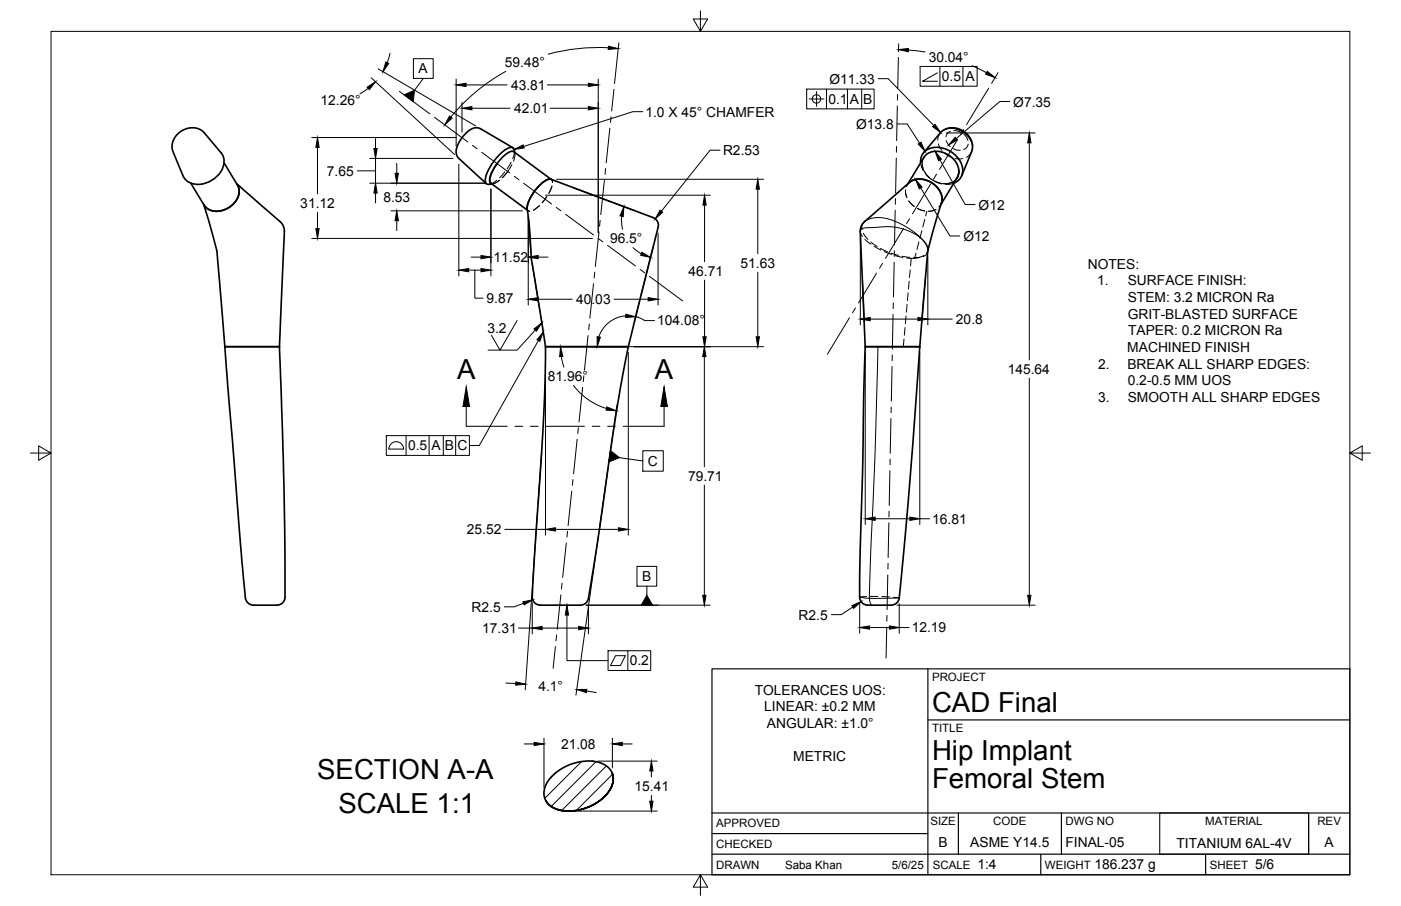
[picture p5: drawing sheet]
<svg xmlns="http://www.w3.org/2000/svg" width="432mm" height="279mm" viewBox="0 0 432 279" stroke-linecap="round" stroke-linejoin="round" font-family="sans-serif">
<!-- layer: Visible -->
<g fill="none" stroke="#000" stroke-width=".51">
<path d="M54.6 41.4l1.5-1.1 2-.8 1.5-.1 1.7 .4 1.4 .9 5.4 6.4a5.4 5.4 0 0 1-1.1 7.2 7.6 7.6 0 0 1-9.2 1.6l-1.4-1.7-3.3-8-.1-1.3 .3-1.3zM58.8 56.5l4.1 6.8M69 50.2l4.2 6.9a5.4 5.4 0 0 1-2.8 7 5.4 5.4 0 0 1-7.4-.8M72.9 56.6l13.5 11.8 1.1 1.8 .2 1.3-1.6 35.4M151.3 56.5l11.2 8.3M153 50.7l2.7-3 1.4-.9 1-.1 11.8 8.6M153 50.7a8 8 0 0 0-2 5.5l.5 .4M153 50.7l-1.6 2.8a3 3 0 0 0-.1 3M158.1 45.6l-10.1-6-.8-.2-1 .1-1.3 .5-1.2 1-1.5 1.8-1.5 3.1-.1 1.1 .3 1.1 9 8.5M158.6 47a1.29 1.29 0 0 0-.5-1.5 1.29 1.29 0 0 0-1.6 .2 15.3 15.3 0 0 0-6.9 10 1 1 0 0 0 1.2 1.1l.8-.1M283.7 50.2a4.6 4.6 0 0 1 5.8-4.7 8 8 0 0 1 7.2 7.2 4.1 4.1 0 0 1-2.7 3.8M284.7 47.1l5.1-6.1a6 6 0 0 1 9.5 2.1 4.5 4.5 0 0 1 .1 3.7l-3 7.4"/>
<path d="M295.5 52.6l-.2 1.7-.5 .9M295.5 52.6l-.1 1.4-.4 .8-5 8.2M295.5 52.7a6.9 6.9 0 0 0-9.7-5.3l-1 1.1-5 8.1M62.7 63l4.1 14.3 2.5 29.6M285.9 77.4l-2.4 29.5M286 77.3l3.6-13a5.9 5.9 0 0 0-3.2-8.4 5.7 5.7 0 0 0-6.1 .4l-13.8 12a3.9 3.9 0 0 0-1.4 3.2l1.6 35.4M286 77.3l-.1 .1M69.3 106.9l6.2 76.3a2.78 2.78 0 0 0 2.7 3.4h6.8a2.68 2.68 0 0 0 2.9-2.5l-.4-33.7-1.4-43.5M69.3 106.9h16.8M168.1 106.9h25.6M168.1 106.9l-.2 13.3-.5 12-3.3 50.6a2.9 2.9 0 0 0 1.7 3.7l.7 .1M168.1 106.9l-4.4-27.2-.9-13a8.4 8.4 0 0 1 2.3-8.2 6.3 6.3 0 0 1 4.7-3.2l31.6 11.8 .6 .4 .7 .9 .2 1.5-9.2 37"/>
<path d="M193.7 106.9l-3.8 20.5-5.8 40.2-2.5 15.7a2.83 2.83 0 0 1-2.8 3.3h-12.3M266.7 106.9l-1.8 74.8a4.7 4.7 0 0 0 .6 4 4.8 4.8 0 0 0 3.6 .9h5.1a2.62 2.62 0 0 0 3-2.2l2.7-29.1 3.6-48.4M266.7 106.9h16.8M188.7 238.6a7.1 7.1 0 0 1-2.7 7.3 14.5 14.5 0 0 1-15.7 3.1 5.3 5.3 0 0 1-1.5-8 15 15 0 0 1 17.2-5.3 5.2 5.2 0 0 1 1.8 8.1 15.3 15.3 0 0 1-16.5 5.7 5.9 5.9 0 0 1-3-2.5"/>
</g>
<!-- layer: Hidden -->
<g fill="none" stroke="#000" stroke-width=".31">
<path d="M152 56.7h-.4M153.1 55.6l-1.1 .8-1.2 .5M153.9 55.6a2.61 2.61 0 0 1-2.6 .9M154 55.6l-1.2 .8-1.3 .3M155.6 53l-1.6 1.8M156.7 52.7l-1.8 2.1M156.7 52.7l-1.9 2.1M157.5 50l-1.2 2.1M157.8 50.8l-1.1 1.9M158.6 46.4l-.1 1.2-.5 1.4M158.6 47l.1 .5M158.7 47.4l-.4 2.3"/>
<path d="M169.8 55.3l.3 .3 .2 .7M169.9 55.3v.1M170.1 57.4l-.9 2.2 .9-2.2M279.1 58.6l.4 2.3M279.8 56.6l-.2 .5M280.2 56.3l-.8 1.2M283.7 50.2l.9 2.5M284.2 50.7l.3 1.2 .7 1.4M284.2 50.7l.3 1.2M284.8 48.5l-.5 1.1-.1 1.1M285 53l1.5 1.8M285.2 53.7l1.8 1.6"/>
<path d="M285.9 54.3l1.9 1.4M287.5 55.5l2.2 .9M288 55.9l2.2 .8M288.9 56.2l2.3 .5M293.2 56.3l-2.3 .3M294 56.5l-2.6 .4M294.8 55.2l-.8 .7-1.6 .7M295 54.8l-.8 .9M162.5 64.4l.2 .5 .6 .3M162.5 64.8l.3 .2M164.4 64.8l1.9-1.4-1.9 1.4M168.6 60.6l-1.5 1.9"/>
<path d="M280.1 62l1.7 1.7M282.8 64.3l2.2 .8-2.2-.8M288.5 64.6l-2.3 .6M290 63l-.1 .3M290.2 62.6l-.8 1.3"/>
</g>
<!-- layer: Visible Narrow -->
<path d="M289.8 41a5.7 5.7 0 0 1 8.2 .8 4.9 4.9 0 0 1 1.4 5M266.5 68.3a9.2 9.2 0 0 1 9.3-.1l4.6 2.4 3.6 3a18.6 18.6 0 0 0-14.8-3.4 6 6 0 0 0-3.9 .7l-.2 .6M284 73.6a3.9 3.9 0 0 1 1.9 3.8 5.2 5.2 0 0 0-1.9-3.8zM270.6 106.9l-.9 31.5-1.8 46.1M264.9 184.1l3 .4M268 184.5l.2 1.3 .6 .8M277.2 184.4l-9.3 .1" fill="none" stroke="#000" stroke-width=".31"/>
<!-- layer: Hidden Narrow -->
<g fill="none" stroke="#000" stroke-width=".31">
<path d="M289.2 44.4l1.1 2M289.8 41l-.5 .9-.3 1.3M291.2 47.3l2 1.2M291.6 43.3l.4 .9 .9 1M292.9 40.5l-.9 .8-.5 .9M293.8 45.8l1.2 .5 1 .1M294 40.3l2.2 .5M294.3 48.9h2.4M297.1 41.4l.8 1 .4 .9M298.4 44.4l-.4 1-.9 .7M299.4 46.8l-.9 1.3-.7 .4M265.1 71.5l.7 1.4"/>
<path d="M266.1 71.9l1.4 1.9M266.5 68.3l-.8 1.2v1.3M266.6 73.8l1.8 1.5M268.4 74.6l1.9 1.4M269.4 76l2.1 1.1M271.4 76.6l2.1 1M272.6 77.6l2.2 .9M274.6 78.1l2.3 .7M275.9 78.8l2.4 .6M278.1 79l2.3 .4M279.4 79.6l1.4 .1M280.8 79.7l-.2 2.3"/>
<path d="M281.6 79.5l1.4-.1-2.2 .3M282.3 78.1l-.3 1.4M283.2 74.6l-.6 2.3M284.1 71.1l-.6 2.3M284.7 78.8l-1.7 .6h.4M285 67.7l-.6 2.3M285.6 78.1l.3-.7-.3 1-1.1 .7M285.7 65.2l-.4 1.3M279.3 97.5l-.3 2.3M279.6 93.9l-.2 2.4M279.9 90.3l-.2 2.4M280.2 86.8l-.2 2.3"/>
<path d="M280.5 83.2l-.2 2.4M278.6 104.6l-.2 2.3M278.9 101l-.2 2.4M267 184l-2.1 .1M268.2 183.9h2.4M271.8 184l2.4 .1M275.4 184.2l1.8 .2"/>
</g>
<!-- layer: Visible -->
<circle cx="182.5" cy="234.7" r=".25" fill="#000"/>
<!-- layer: Border -->
<path d="M15.7 9.7h400.3v260.1h-400.3zM215.9 3.3v6.4l-2.2-3.8h4.4l-2.2 3.8M9.4 139.7h6.3l-3.8-2.2v4.4l3.8-2.2M416 139.7l3.8 2.2v-4.4l-3.8 2.2h6.4M215.9 269.8l2.2 3.8h-4.4l2.2-3.8v6.3" fill="none" stroke="#000" stroke-width=".31"/>
<!-- layer: Titleblock -->
<path d="M219.4 206.3h196.6v63.5h-196.6zM286 206.3v63.5M286 222h130M219.4 257.1h66.6M219.4 250.7h196.6M295.4 250.7v12.7M327.1 250.7v12.7M403.3 250.7v12.7M219.4 263.4h196.6M320.8 263.4v6.4M371.6 263.4v6.4" fill="none" stroke="#000" stroke-width=".36"/>
<!-- layer: Smart Centers -->
<g fill="none" stroke="#000" stroke-width=".31">
<path d="M276.9 17.7l-.2 9.6M133.9 36.2l10.3 7.6M188 39.5l-1.2 10.7M188.3 36l-.1 1.8M189.2 27.5l-.7 6.7M276.6 32.7l-.2 10.7M276.6 29.1v1.8M297 40l-.9 1.5M304.7 27.2l-6.8 11.2M145.6 44.8l1.4 1.1M148.5 47l8.6 6.3M158.5 54.4l1.5 1.1"/>
<path d="M161.4 56.5l8.6 6.4M186.3 55.5l-1.1 10.7M186.6 52l-.1 1.8M276.2 48.7l-.2 10.8M276.3 45.2v1.7M286.8 56.8l-5.6 9.1M288.6 53.7l-.9 1.5M295.1 43l-5.5 9.2M171.4 64l1.5 1M174.3 66.1l8.6 6.4M184.4 73.5l1.4 1.1M184.6 71.5l-1.1 10.7"/>
<path d="M185 68l-.2 1.7M187.2 75.6l8.7 6.4M275.7 77.3l-.1 1.8M275.9 64.8l-.2 10.7M276 61.2l-.1 1.8M278.5 70.5l-5.6 9.2M280.3 67.5l-.9 1.5M181.6 99.9l-.2 1.8M182.9 87.5l-1.1 10.6M183.3 83.9l-.2 1.8M197.3 83.1l1.4 1.1M200.2 85.2l10.2 7.6"/>
<path d="M261.8 98l-6.8 11.2M263.7 95l-1 1.5M270.2 84.3l-5.6 9.1M272 81.2l-.9 1.5M275.3 96.9l-.3 10.8M275.3 93.4v1.8M275.6 80.9l-.2 10.7M179.6 119.5l-1.1 10.6M179.9 115.9l-.1 1.8M181.3 103.5l-1.2 10.7M274.9 113l-.2 10.7M275 109.4v1.8"/>
<path d="M177.9 135.4l-1.1 10.7M178.3 131.9l-.2 1.8M274.6 129.1l-.2 10.7M274.7 125.5l-.1 1.8M176.2 151.4l-1.1 10.7M176.6 147.9l-.2 1.8M274 157.6v1.8M274.3 145.1l-.2 10.8M274.3 141.6v1.8M173.2 179.9l-.2 1.7M174.5 167.4l-1.1 10.7M174.9 163.9l-.2 1.8"/>
<path d="M273.6 177.3l-.2 10.7M273.7 173.7v1.8M274 161.2l-.3 10.7M171.2 199.4l-.7 6.7M171.6 195.8l-.2 1.8M172.9 183.4l-1.2 10.7M273.3 193.4l-.2 9.5M273.4 189.8l-.1 1.8"/>
</g>
<!-- layer: FD_Dimensions -->
<g fill="none" stroke="#000" stroke-width=".31">
<path d="M120.2 16.4l-.8 2.9M187.5 14.7a58.9 58.9 0 0 0-18.5 2M190.7 13.2l-1.3 12.6M277 13.5l-.1 2.4M280 15.4l5.2 .6M113.5 27.3l-2.6 1.6M114.4 24l25.7 23.6M116.5 21.2l30.1 17.6M140.6 24.4v20.7M142.4 31.6v9.1M143.6 26.2h12.7M145.4 33.4h11.8"/>
<path d="M155.9 22a58.9 58.9 0 0 0-16.9 14.1M168.7 26.2h12.6M169.6 33.4h11.7M184.4 24.4v47.4M299.6 20.3l4.4 2.1M307.6 22.4l-2 3.3M96.1 42.4h44.6M97.9 45.5v14.3M110.2 52.7h5.5M114 56.5h35.5M114 48.9h25.6M115.7 42.8v3"/>
<path d="M115.7 48.9v7.6M115.7 59.5v3.1M122.3 50.4v3M141.4 50.6v34.5M151.3 58.3v26.8M171.6 55.3h63.7M221.9 46.3h-3l-15 18.8M233.6 58.3v20M291.6 41h27.4M317.2 44v67M96.1 73.5h86.5M97.9 65.4v5.1"/>
<path d="M120.5 65h40.5M122.3 68.1v3M145.2 79.3h3.1M162.8 66.8v27.3M165.9 79.3h3M168.1 60.2h50.8M191.6 66.7l-.1 1.7 .4 2.3M195.1 76.4l2.6 1.9M202.8 71.9v22.2M217.1 63.2v17.5M265.2 73.3v26.9M286 79.1v21.1"/>
<path d="M144.5 83.3h3.8M146.3 83.3v8.6h2.6M165.9 92.3h10.4M189.3 92.3h10.5M192.9 97.4a9.5 9.5 0 0 0-8.3 6.5M195.9 97.7l2.8 1.2h3M197.2 92.6l-1.7 6.8M217.1 86.4v17.5M233.6 83.9v20M268.2 98.4h14.7M286 98.4h7.5M168.1 108.7v56.3"/>
<path d="M173 109.9l.8 3.3M176.8 118.9a19.9 19.9 0 0 0 10.1 7.1M182.7 106.9h52.6M193.7 108.7v56.3M217.1 110v33.9M266.7 108.7v53.1M283.5 108.7v53.1M317.2 116.6v67M190.1 124.9l-2.5 17.7M165.7 157l-3.8 55.8M217.1 149.6v34M269.7 160h10.7"/>
<path d="M283.5 160h3M155.6 163.3h12.5M171.2 163.3h19.4M184.4 165.2l-6.9 49.2M159.8 193.7h4.2M161.3 186.1l-2.8 1h-3.1M164 185.8v9.7M167.1 193.7h11.2M180.7 186.6h38.2M181.4 186.3v9.2M262.8 187.2l-3.5 2.3h-3.1M265 185.9v9.4"/>
<path d="M268 193.5h6.1M276.5 186.6h42.5M277.2 186.2v9.1M277.2 193.5h3M155.9 210.7l3.1 .1M180.8 213.1l3 .5M161.6 229.4h3M167.7 227.6v15.2M184.3 234.7h18.2M188.7 227.6v9.2M191.8 229.4h3M200.8 237.8v1.8"/>
<path d="M177 250.1h25.5M200.8 245.3v1.8"/>
</g>
<g fill="#000" stroke="#000" stroke-width=".31">
<path d="M118.9 19.1l.9 .5-1.8 2.5zM187.5 14.2l3 .8-3 .2zM276.9 15.3l3.1-.4v1.1zM113.2 26.9l2.5-1.7-1.9 2.4zM138.5 35.8l.8 .6-2.2 2.1zM140.6 26.2l3-.5v1zM142.4 33.4l3-.5v1zM181.3 25.7l3.1 .5-3.1 .5zM181.3 32.9l3.1 .5-3.1 .5zM304.3 22l2.4 1.9-2.9-1zM97.9 42.4l.5 3.1h-1.1zM115.7 56.5l.5 3h-1z"/>
<path d="M115.2 45.8h1l-.5 3.1zM121.8 53.4h1l-.5 3.1zM233.6 55.3l.5 3h-1.1zM317.2 41l.6 3h-1.1zM97.3 70.5h1.1l-.5 3zM122.3 65l.5 3.1h-1zM148.3 78.8l3 .5-3 .5zM162.8 79.3l3.1-.5v1zM192.3 63.7l-.2 3.1-1-.2zM197.8 77.8l2.7 1.6-3-.7zM203.5 64.8l.8 .6-2.3 2.1zM217.1 60.2l.6 3h-1.1z"/>
<path d="M141.4 83.3l3.1-.5v1zM148.3 82.8l3 .5-3 .5zM162.8 92.3l3.1-.5v1zM192.9 96.9l3 .8-3.1 .2zM199.8 91.8l3 .5-3 .5zM265.2 98.4l3-.5v1zM282.9 97.9l3.1 .5-3.1 .5zM172.8 106.9l.7 3-1 .1zM184 103.8l1 .2-.9 2.9zM217.1 106.9l.5 3.1h-1zM216.6 103.9h1.1l-.6 3zM233 103.9h1.1l-.5 3z"/>
<path d="M187 125.5l2.9 1.2-3.1-.2zM266.7 160l3-.5v1zM280.4 159.5l3.1 .5-3.1 .5zM168.1 163.3l3.1-.5v1zM190.6 162.8l3.1 .5-3.1 .5zM161.2 185.6l3-.6-2.7 1.5zM164 193.7l3.1-.5v1zM178.3 193.2l3.1 .5-3.1 .5zM216.6 183.6h1l-.5 3zM262.6 186.8l2.8-1.3-2.3 2.1zM265 193.5l3-.5v1zM274.1 193l3.1 .5-3.1 .5z"/>
<path d="M316.7 183.6h1.1l-.6 3zM159 210.3l3 .7-3.1 .3zM177.8 212.6h3l-.1 1zM164.6 228.9l3.1 .5-3.1 .5zM188.7 229.4l3.1-.5v1zM200.8 234.7l.5 3.1h-1zM200.3 247.1h1l-.5 3z"/>
</g>
<!-- layer: Sketch3 -->
<path d="M142.5 42.4l-.1 .1M176.7 57.9l18.7 7M162.8 67l.8 11M201.3 76.2l-3.7 14.7M164 81.2l2.4 14.7M265.8 86.1l.6 13.1M285.2 85.6l-1.1 13.5M166.9 139.3l-1.1 15.9M187.4 144.4l-2.7 19.1" fill="none" stroke="#000" stroke-width=".36"/>
<!-- layer: Leaders -->
<path d="M287.4 39.1l.8-.8 1.7 2.6zM158.5 46.1l2.7-1.4 .3 .9zM282.2 55.4l2 2.3-.9 .5zM283 44.4l.8-.5 1.3 2.8zM288.2 46.7l2 2.4-.9 .5zM294.4 42.4l.6 .7-2.6 1.6z" fill="#000" stroke="#000" stroke-width=".31"/>
<path d="M198.1 34.4h-3l-33.7 10.8M270.7 24.3h3l14.1 14.4M276.5 38.2h3.1l3.8 5.9M311.2 31.3h-3.1l-13.4 11.5M283.8 58l9 14.8h3M289.7 49.3l7.8 13.8h3" fill="none" stroke="#000" stroke-width=".31"/>
<!-- layer: Hatching -->
<path d="M171.3 238.3l-1.9 1.9M179.3 234.8l-11.4 11.4M183.7 234.9l-13.8 13.8M186.9 236.2l-13.8 13.8M188.8 238.8l-11.2 11.1" fill="none" stroke="#000" stroke-width=".31"/>
<!-- layer: Section Lines -->
<path d="M143.7 125.4v6.1h12.6M158.7 131.5h2.4M163.5 131.5h2.4M168.2 131.5h11.9M182.5 131.5h2.4M187.3 131.5h2.4M204.7 125.4v6.1h-12.7" fill="none" stroke="#000" stroke-width=".31"/>
<path d="M143.7 119.3l1 6.1h-2zM204.7 119.3l1 6.1h-2z" fill="#000" stroke="#000" stroke-width=".31"/>
<g fill="none" stroke="#000" stroke-width=".31">
<path d="M127.4 18.1h6.1v6.1h-6.1zM123.1 28.2l9.4 6.9M130.5 24.2l-2.7 3.6M248.6 27.5h20.8v6.1h-20.8zM249.4 30.5h4.6M251.7 28.2v4.6M254.7 27.5v6.1M261.2 27.5v6.1M265.6 27.5v6.1M283.6 20.5h17.6v6.1h-17.6zM288.9 22.5l-4.5 2.6h4.5M289.7 20.5v6.1"/>
<path d="M296.8 20.5v6.1M159.4 98.8l-5.3 9.2-2.6-4.6M166.7 97.7l.6 3.6M165 101.8l-5.6 6.2h-9M165.9 105l-18.2 32.4h-3M119.1 134.3h25.6v6.1h-25.6zM120.5 136.9a2.28 2.28 0 0 1 2.5-.5 2.28 2.28 0 0 1 1.4 2.1h-4.6l.1-.6zM125.2 134.3v6.1M132.2 134.3v6.1M136.6 134.3v6.1M140.4 134.3v6.1M188.2 138.9l-.6 3.7"/>
<path d="M198.1 139h6.3v6.3h-6.3zM190.9 141.1l7.2 1.1M196.3 174.7h6.1v6.1h-6.1zM174.7 189.7v14h12.7M180.7 186.6h22.2M199.4 180.8v2.8M187.4 200.7h13.2v6.1h-13.2zM189.7 202.2h3l-1.5 3.1h-3zM193.5 200.7v6.1"/>
<circle cx="251.6" cy="30.5" r="1.3"/>
</g>
<path d="M124.5 29.2l3.3-1.4-.4 3.5zM164.6 101.5l2.4-2-1.7 2.6zM167.4 102.4l-1 2.9-.9-.5zM188.2 139l2.7 2.1-3.2 1.4zM174.7 186.6l.5 3.1h-1zM199.4 183.6l1.7 3h-3.5z" fill="#000" stroke="#000" stroke-width=".31"/>
<!-- layer: Custom Tables -->
<path d="M357.4 250.7h45.9v12.7h-45.9z" fill="none" stroke="#000" stroke-width=".31"/>
<g font-size="8.5">
<text x="140.9" y="116.7">A</text>
<text x="201.8" y="116.7">A</text>
<text x="287.3" y="219.5">CAD Final</text>
<text x="287.3" y="234.5">Hip Implant</text>
<text x="97.7" y="240.3">SECTION A-A</text>
<text x="287.3" y="243.1">Femoral Stem</text>
<text x="104.3" y="250.6">SCALE 1:1</text>
</g>
<g font-size="4.3">
<text x="129" y="22.6">A</text>
<text x="155.6" y="20.7">59.48°</text>
<text x="286.2" y="19.2">30.04°</text>
<text x="157.5" y="27.7">43.81</text>
<text x="255.6" y="25.8">Ø11.33</text>
<text x="290.3" y="25">0.5</text>
<text x="297.5" y="25.1">A</text>
<text x="98.8" y="32.4">12.26°</text>
<text x="158.4" y="34.9">42.01</text>
<text x="198.9" y="36">1.0 X 45° CHAMFER</text>
<text x="255.3" y="32">0.1</text>
<text x="262" y="32">A</text>
<text x="266" y="32">B</text>
<text x="312.3" y="32.9">Ø7.35</text>
<text x="263.8" y="39.8">Ø13.8</text>
<text x="222.8" y="47.8">R2.53</text>
<text x="100.8" y="54.2">7.65</text>
<text x="92.6" y="64.1">31.12</text>
<text x="118.2" y="62.3">8.53</text>
<text x="301.6" y="64.6">Ø12</text>
<text x="188" y="75">96.5°</text>
<text x="296.9" y="74.3">Ø12</text>
<text x="152.1" y="80.8">11.52</text>
<text x="228.2" y="82.6">51.63</text>
<text x="335.3" y="82.8">NOTES:</text>
<text x="212.2" y="85">46.71</text>
<text x="338.2" y="88">1.</text>
<text x="347.6" y="88">SURFACE FINISH:</text>
<text x="150" y="93.5">9.87</text>
<text x="177.6" y="93.8">40.03</text>
<text x="347.6" y="93.1">STEM: 3.2 MICRON Ra</text>
<text x="202.6" y="100.4">104.08°</text>
<text x="294.6" y="99.9">20.8</text>
<text x="347.6" y="98.2">GRIT-BLASTED SURFACE</text>
<text x="150.2" y="102.7">3.2</text>
<text x="347.7" y="103.4">TAPER: 0.2 MICRON Ra</text>
<text x="338.5" y="113.6">2.</text>
<text x="347.5" y="108.5">MACHINED FINISH</text>
<text x="347.5" y="113.6">BREAK ALL SHARP EDGES:</text>
<text x="168.8" y="117.6">81.96°</text>
<text x="310.6" y="115.3">145.64</text>
<text x="347.6" y="118.8">0.2-0.5 MM UOS</text>
<text x="338.5" y="123.9">3.</text>
<text x="347.6" y="123.9">SMOOTH ALL SHARP EDGES</text>
<text x="125.8" y="138.9">0.5</text>
<text x="133" y="138.9">A</text>
<text x="137.1" y="138.9">B</text>
<text x="141" y="138.9">C</text>
<text x="199.7" y="143.7">C</text>
<text x="212" y="148.3">79.71</text>
<text x="287.3" y="161.5">16.81</text>
<text x="143.9" y="164.7">25.52</text>
<text x="197.9" y="179.2">B</text>
<text x="145.4" y="188.6">R2.5</text>
<text x="246.1" y="191.1">R2.5</text>
<text x="148.6" y="195.2">17.31</text>
<text x="281" y="195">12.19</text>
<text x="194.1" y="205.2">0.2</text>
<text x="165.9" y="213.2">4.1°</text>
<text x="232.6" y="214.2">TOLERANCES UOS:</text>
<text x="235.6" y="219.3">LINEAR: ±0.2 MM</text>
<text x="236.4" y="224.4">ANGULAR: ±1.0°</text>
<text x="172.9" y="230.9">21.08</text>
<text x="244.5" y="234.7">METRIC</text>
<text x="195.6" y="243.9">15.41</text>
<text x="289.3" y="261.2">B</text>
<text x="299.1" y="261.2">ASME Y14.5</text>
<text x="328.4" y="261.2">FINAL-05</text>
<text x="362.6" y="261.4">TITANIUM 6AL-4V</text>
<text x="408.2" y="261.2">A</text>
<text x="301.2" y="268.1">1:4</text>
<text x="337.3" y="268.1">186.237 g</text>
<text x="386.8" y="268.1">5/6</text>
</g>
<g font-size="3.5">
<text x="287.3" y="210.1">PROJECT</text>
<text x="287.3" y="225.8">TITLE</text>
<text x="220.7" y="255.2">APPROVED</text>
<text x="286.7" y="254.5">SIZE</text>
<text x="306.1" y="254.5">CODE</text>
<text x="328.4" y="254.5">DWG NO</text>
<text x="371.4" y="254.5">MATERIAL</text>
<text x="406" y="254.5">REV</text>
<text x="220.7" y="261.5">CHECKED</text>
<text x="220.7" y="267.9">DRAWN</text>
<text x="242" y="267.9">Saba Khan</text>
<text x="274.8" y="267.9">5/6/25</text>
<text x="287.5" y="267.9">SCALE</text>
<text x="322.1" y="267.9">WEIGHT</text>
<text x="372.9" y="267.9">SHEET</text>
</g>
</svg>
